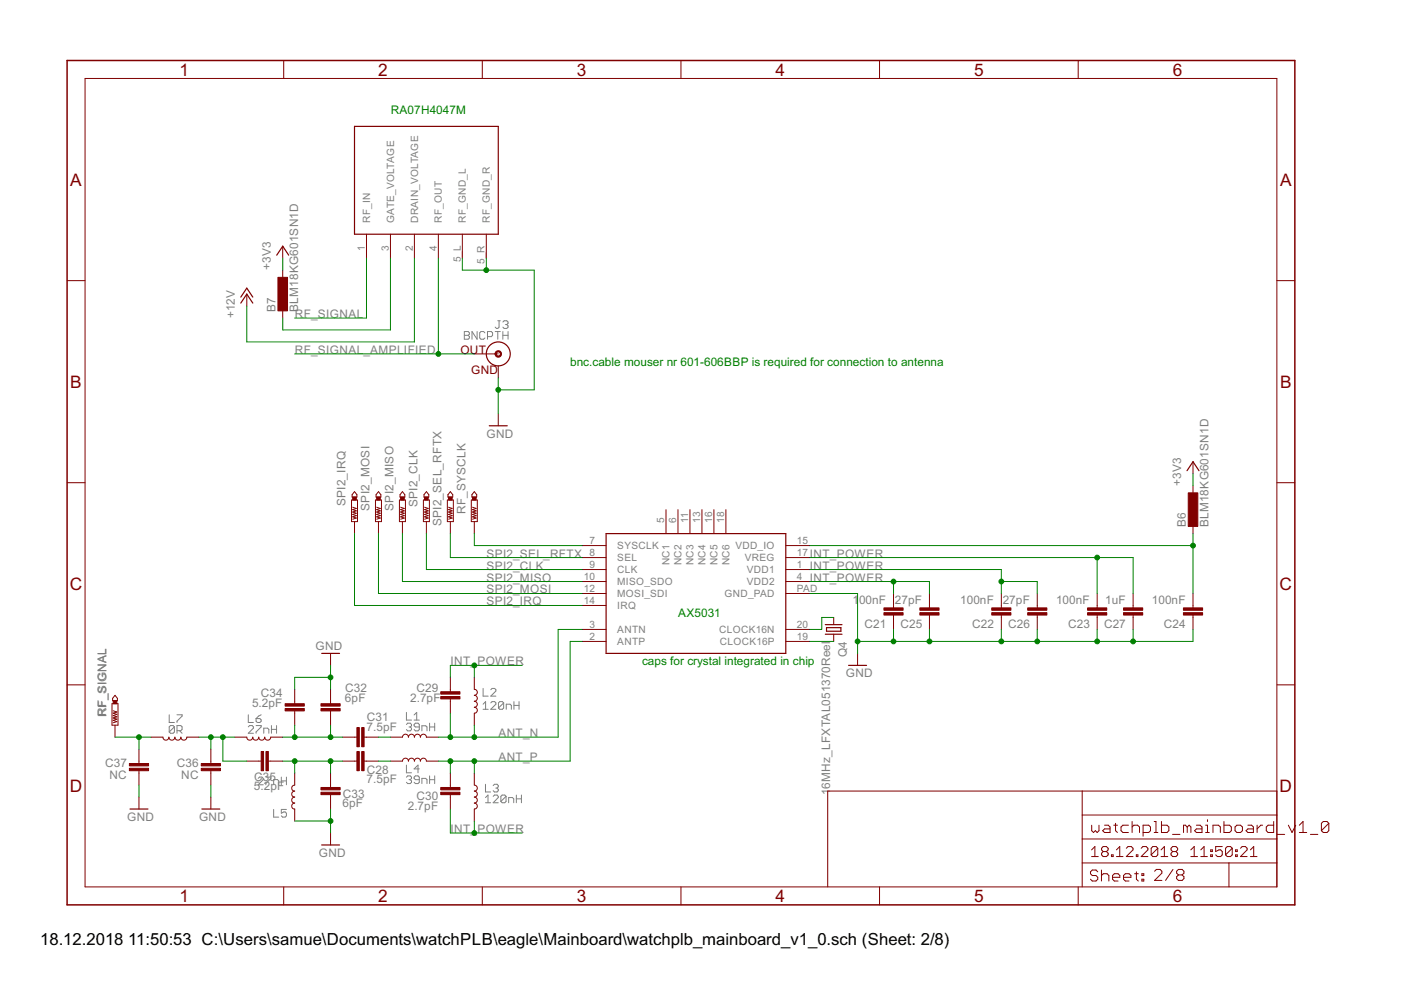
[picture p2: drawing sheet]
<svg xmlns="http://www.w3.org/2000/svg" width="297mm" height="210mm" viewBox="0 0 297 210" stroke-linecap="round" stroke-linejoin="round" font-family="sans-serif">
<g fill="none" stroke="#808080" stroke-width=".21">
<path d="M98.4 70.3h.9l.2 .3v.2l-.2 .3 .2 .3v.2l-.2 .3h-.9zM98.4 71.1h.9M101.2 70.3v1.6l-1.1-1.6v1.6M102.8 70.6l-.3-.3h-.5l-.3 .3v1l.3 .3h.5l.3-.3M103.4 71.4h.8l.2-.3v-.5l-.2-.3h-.8v1.6M105 70.3h1.1M105.5 70.3v1.6M105.5 68h.6M105.8 68v1.4l-.3 .2h-.2l-.3-.2M106.6 71.1h1.1M106.6 70.3v1.6M106.6 68.3l.3-.3h.5l.3 .3v.3l-.3 .2"/>
<path d="M107.2 68.8h.2M107.4 68.8l.3 .3v.3l-.3 .2h-.5l-.3-.2M107.7 70.3v1.6M35.9 151.6v1.6h1.1M37 154.1v1.1l-.3 .3h-.5l-.3-.3M37 154.1l-.3-.3h-.5l-.3 .3v1.1M37 154.1l-1.1 1.1M37.5 154.9h.8l.3-.3v-.5l-.3-.3h-.8v1.7M37.5 151.6h1.1v.2l-1.1 1.1v.3M38.1 154.9l.5 .6M52.6 154.1l.3-.3h.6l.2 .3v.3l-1.1 1.1h1.1M52.6 151.6v1.6h1.1"/>
<path d="M54.3 153.8h1.1v.3l-1.1 1.1v.3M54.3 152.4h.8l.3 .2v.3l-.3 .3h-.6l-.2-.3zM55.4 151.6l-.6 .2-.5 .6M55.9 155.5v-1.1h.8l.3 .2v.9M57.6 153.8v1.7M57.6 154.6h1M58.6 153.8v1.7M86.2 153.6l.2-.3h.6l.2 .3v.3l-.2 .2M86.2 151v1.7h1M86.7 154.1h.3M87 154.1l.2 .3v.3l-.2 .3h-.6l-.2-.3M87.8 152.7h1.1"/>
<path d="M87.8 151.6l.5-.6v1.7M88.9 154.1h-.8l-.3-.2v-.3l.3-.3h.5l.3 .3v1.1l-.3 .3h-.5l-.3-.3M89.5 155v-1.1h.8l.2 .2v.9M91.1 154.1h1.1M91.1 153.3v1.7M92.2 153.3v1.7M102.4 149.3l.6-.5v1.6M102.4 150.4h1.1M102.4 146v1.6h1.1M104.1 149l.2-.2h.6l.2 .2v.3l-1 1.1h1M104.1 146.2l.2-.2h.6l.2 .2v.3l-1 1.1h1M106.8 149v1.1l-.3 .3h-.5l-.3-.3"/>
<path d="M106.8 149l-.3-.2h-.5l-.3 .2v1.1M106.8 149l-1.1 1.1M107.3 150.4v-1.1h.8l.3 .3v.8M109 148.8v1.6M109 149.6h1M110 148.8v1.6M54.7 165l.3-.2h.5l.3 .2v.3l-1.1 1.1h1.1M56.4 164.8h1v.2l-1 1.1v.3M58 166.4v-1.1h.8l.3 .3v.8M58 171.6v1.6h1.1M59.6 164.8v1.6M59.6 165.6h1.1"/>
<path d="M60.7 171.6h-1.1v.8l.6-.3h.3l.2 .3v.6l-.2 .2h-.6l-.3-.2M60.7 164.8v1.6M86.2 164.8l.2-.3h.6l.2 .3v.2l-.2 .3M86.2 162.2v1.7h1M86.7 165.3h.3M87 165.3l.2 .3v.3l-.2 .2h-.6l-.2-.2M88.9 165.3h-.8l-.3-.3v-.2l.3-.3h.5l.3 .3v1.1l-.3 .2h-.5l-.3-.2M88.9 163h-1.1l.8-.8v1.7M89.5 166.1v-1.1h.8l.2 .3v.8M91.1 164.5v1.6M91.1 165.3h1.1M92.2 164.5v1.6"/>
<path d="M102.9 166.3v1.6h1.1M102.9 169.1l.6-.5v1.6M102.9 170.2h1.1M104.6 168.8l.2-.2h.6l.2 .2v.3l-1 1.1h1M104.6 166.6l.2-.3h.6l.2 .3v.2l-.2 .3M105.1 167.1h.3M105.4 167.1l.2 .3v.2l-.2 .3h-.6l-.2-.3M107.3 168.8v1.1l-.3 .3h-.5l-.3-.3M107.3 168.8l-.3-.2h-.5l-.3 .2v1.1M107.3 168.8l-1.1 1.1M107.8 170.2v-1.1h.8l.3 .3v.8M109.5 168.6v1.6"/>
<path d="M109.5 169.4h1.1M110.6 168.6v1.6"/>
</g>
<g fill="none" stroke="#800000" stroke-width=".21">
<path d="M18 16.6h252.7v171.4h-252.7zM60.2 12.8v3.8M102.3 12.8v3.8M144.4 12.8v3.8M186.5 12.8v3.8M228.6 12.8v3.8M14.2 59.5h3.8M59.9 52.2v2.5M59.9 57.3v2.5M77.7 49.7v5M82.8 49.7v5M87.9 49.7v5"/>
<path d="M92.9 49.7v5M98 49.7v5M103.1 49.7v5M270.7 59.5h3.8M52.3 62.4v2.5M59.9 64.9v2.5M100.6 75h5M105.6 77.6v2.5M105.6 87.7v2.6M252.9 97.9v2.5M14.2 102.3h3.8M74.5 106h1.3v4.6h-1.3z"/>
<path d="M74.8 107.5l.7 .3-.7 .3 .7 .2-.7 .3 .7 .2-.7 .3 .7 .2-.7 .3 .7 .2-.7 .3M75.2 104.2l.5 .7v.5h-1v-.5zM75.2 110.6v2.5M79.6 106h1.3v4.6h-1.3zM79.9 107.5l.7 .3-.7 .3 .7 .2-.7 .3 .7 .2-.7 .3 .7 .2-.7 .3 .7 .2-.7 .3M80.2 104.2l.6 .7v.5h-1.1v-.5zM80.2 110.6v2.5M84.7 106h1.3v4.6h-1.3zM84.9 107.5l.8 .3-.8 .3 .8 .2-.8 .3 .8 .2-.8 .3 .8 .2-.8 .3 .8 .2-.8 .3M85.3 104.2l.5 .7v.5h-1v-.5zM85.3 110.6v2.5M89.8 106h1.2v4.6h-1.2z"/>
<path d="M90 107.5l.8 .3-.8 .3 .8 .2-.8 .3 .8 .2-.8 .3 .8 .2-.8 .3 .8 .2-.8 .3M90.4 104.2l.5 .7v.5h-1v-.5zM90.4 110.6v2.5M94.8 106h1.3v4.6h-1.3zM95.1 107.5l.8 .3-.8 .3 .8 .2-.8 .3 .8 .2-.8 .3 .8 .2-.8 .3 .8 .2-.8 .3M95.5 104.2l.5 .7v.5h-1v-.5zM95.5 110.6v2.5M99.9 106h1.3v4.6h-1.3zM100.2 107.5l.7 .3-.7 .3 .7 .2-.7 .3 .7 .2-.7 .3 .7 .2-.7 .3 .7 .2-.7 .3M100.6 104.2l.5 .7v.5h-1v-.5zM100.6 110.6v2.5M123.4 115.7h5.1"/>
<path d="M123.4 118.2h5.1M141.2 108.1v5M143.7 108.1v5M146.3 108.1v5M148.8 108.1v5M151.4 108.1v5M153.9 108.1v5M166.6 115.7h5.1M166.6 118.2h5.1M252.9 103v2.5M252.9 110.6v2.5M270.7 102.3h3.8"/>
<path d="M70.1 138.5v2.6M123.4 128.4h5.1M123.4 120.8h5.1M123.4 123.3h5.1M123.4 125.8h5.1M123.4 133.5h5.1M123.4 136h5.1M166.6 120.8h5.1M166.6 123.3h5.1M166.6 125.8h5.1M166.6 133.5h5.1M166.6 136h5.1"/>
<path d="M176.8 130.9v1.5M176.8 134.5v1.5M181.8 138.5v2.6M189.4 125.8v3.1M189.4 130.4v3.1M197.1 125.8v3.1M197.1 130.4v3.1M212.3 125.8v3.1M212.3 130.4v3.1M219.9 125.8v3.1M219.9 130.4v3.1M232.6 125.8v3.1"/>
<path d="M232.6 130.4v3.1M240.2 125.8v3.1M240.2 130.4v3.1M252.9 125.8v3.1M252.9 130.4v3.1M14.2 145.2h3.8M23.7 149.2h1.3v4.6h-1.3zM24 150.7l.8 .3-.8 .2 .8 .3-.8 .2 .8 .3-.8 .2 .8 .3-.8 .2 .8 .3-.8 .2M24.4 147.4l.5 .7v.5h-1v-.5zM24.4 153.8v2.5M29.5 158.8v3.1M32 156.3h2.5a.63 .63 0 0 0 .7 .6 .63 .63 0 0 0 .6-.6 .63 .63 0 0 0 .6 .6 .63 .63 0 0 0 .7-.6 .63 .63 0 0 0 .6 .6 .63 .63 0 0 0 .7-.6 .63 .63 0 0 0 .6 .6 .63 .63 0 0 0 .6-.6h2.6"/>
<path d="M44.7 158.8v3.1M49.8 156.3h2.5a.63 .63 0 0 0 .7 .6 .63 .63 0 0 0 .6-.6 .63 .63 0 0 0 .6 .6 .63 .63 0 0 0 .7-.6 .63 .63 0 0 0 .6 .6 .63 .63 0 0 0 .6-.6 .63 .63 0 0 0 .7 .6 .63 .63 0 0 0 .6-.6h2.5M62.5 146.2v3M62.5 150.7v3.1M70.1 146.2v3M70.1 150.7v3.1M72.6 156.3h3.1M77.2 156.3h3M82.8 156.3h2.5a.63 .63 0 0 1 .7-.6 .63 .63 0 0 1 .6 .6 .63 .63 0 0 1 .6-.6 .63 .63 0 0 1 .7 .6 .63 .63 0 0 1 .6-.6 .63 .63 0 0 1 .6 .6 .63 .63 0 0 1 .7-.6 .63 .63 0 0 1 .6 .6h2.5M95.5 143.6v3.1M95.5 148.2v3M100.6 143.6v2.6a.63 .63 0 0 1 .6 .6 .63 .63 0 0 1-.6 .6 .63 .63 0 0 1 .6 .7 .63 .63 0 0 1-.6 .6 .63 .63 0 0 1 .6 .6 .63 .63 0 0 1-.6 .7 .62 .62 0 0 1 .6 .6 .62 .62 0 0 1-.6 .6v2.6"/>
<path d="M270.7 145.2h3.8M29.5 163.4v3.1M29.5 169v2.5M44.7 163.4v3.1M44.7 169v2.5M52.3 161.4h3.1M56.9 161.4h3M62.5 163.9v2.6a.63 .63 0 0 0-.7 .6 .63 .63 0 0 0 .7 .6 .63 .63 0 0 0-.7 .7 .63 .63 0 0 0 .7 .6 .63 .63 0 0 0-.7 .6 .63 .63 0 0 0 .7 .7 .63 .63 0 0 0-.7 .6 .63 .63 0 0 0 .7 .6v2.6M70.1 163.9v3.1M70.1 168.5v3M70.1 176.6v2.6M72.6 161.4h3.1"/>
<path d="M77.2 161.4h3M82.8 161.4h2.5a.63 .63 0 0 1 .7-.7 .63 .63 0 0 1 .6 .7 .63 .63 0 0 1 .6-.7 .63 .63 0 0 1 .7 .7 .63 .63 0 0 1 .6-.7 .63 .63 0 0 1 .6 .7 .63 .63 0 0 1 .7-.7 .63 .63 0 0 1 .6 .7h2.5M95.5 163.9v3.1M95.5 168.5v3M100.6 163.9v2.6a.63 .63 0 0 1 .6 .6 .63 .63 0 0 1-.6 .6 .63 .63 0 0 1 .6 .7 .63 .63 0 0 1-.6 .6 .63 .63 0 0 1 .6 .6 .63 .63 0 0 1-.6 .7 .63 .63 0 0 1 .6 .6 .63 .63 0 0 1-.6 .6v2.6M229.4 167.7v20.3M229.4 177.9h41.3M229.4 172.8h41.3M231.5 175v1.1l.3 .4 .4-.4 .4 .4 .4-.4v-1.1M234.2 175h.8l.4 .3v1.2h-1.2l-.4-.4 .4-.4h1.2M236.1 175h.8M236.5 174.6v1.5l.4 .4"/>
<path d="M238.8 179.9l.4-.4h.7l.3 .4v.3l-1.4 1.4h1.4M239.2 175h-1.1l-.4 .3v.8l.4 .4h1.1M240 175.3l.4-.3h.8l.4 .3v1.2M240 174.2v2.3M242 179.9l.3-.4h.7l.4 .4v.3l-1.4 1.4h1.4M242.4 176.5h1.1l.4-.4v-.8l-.4-.3h-1.1v2.3M244.7 176.5h.8M244.7 174.2h.4v2.3M245.5 179.9v1.4l-.4 .3h-.7l-.3-.3M245.5 179.9l-.4-.4h-.7l-.3 .4v1.4M245.5 179.9l-1.4 1.4M246.3 174.2v2.3h1.1l.4-.4v-.8l-.4-.3h-1.1"/>
<path d="M248.6 176.9h1.6M251.7 175.3l-.4-.3h-.4v1.5M251.7 175.3v1.2M251.7 175.3l.4-.3 .4 .3v1.2M253.7 175h.7l.4 .3v1.2h-1.1l-.4-.4 .4-.4h1.1M255.6 175h.4v1.5M255.6 176.5h.8M256 173.8v.4M257.2 176.5v-1.5h1.1l.4 .3v1.2M259.1 179.5h-1.4v1.1l.7-.4h.4l.3 .4v.7l-.3 .3h-.7l-.4-.3M259.5 174.2v2.3h1.2l.4-.4v-.8l-.4-.3h-1.2M261.3 179.9v1.4l-.4 .3h-.7l-.4-.3"/>
<path d="M261.3 179.9l-.4-.4h-.7l-.4 .4v1.4M261.3 179.9l-1.5 1.4M262.2 175h.8l.4 .3v.8l-.4 .4h-.8l-.3-.4v-.8zM263 179.9l.4-.4h.7l.3 .4v.3l-1.4 1.4h1.4M264.6 175h.8l.3 .3v1.2h-1.1l-.4-.4 .4-.4h1.1M266.5 175v1.5M267.7 175h-.4l-.8 .7M270 174.2v2.3h-1.1l-.4-.4v-.8l.4-.3h1.1M270.7 167.7h-95.2v20.3M270.8 176.9h1.6M273.2 175l.7 1.5 .8-1.5M275.5 176.5h1.6"/>
<path d="M275.5 175l.8-.8v2.3M277.8 176.9h1.6M281.7 174.6v1.5l-.4 .4h-.7l-.4-.4M281.7 174.6l-.4-.4h-.7l-.4 .4v1.5M281.7 174.6l-1.5 1.5M60.2 188v3.9M102.3 188v3.9M144.4 188v3.9M186.5 188v3.9M228.6 188v3.9M229.4 183h41.3M231.4 180.2l.7-.7v2.1"/>
<path d="M231.4 181.6h1.5M232.7 184.8l-.3-.3h-.8l-.4 .3v.5l.4 .3h.8l.3 .4v.4l-.3 .4h-.8l-.4-.4M233.5 184.5v2.3M233.5 185.6l.4-.3h.8l.4 .3v1.2M233.9 180.6l-.3-.4v-.3l.3-.4h.7l.3 .4v.3l-.3 .4M233.9 180.6l-.3 .3v.4l.3 .3h.7l.3-.3v-.4l-.3-.3M233.9 180.6h.7M235.6 181.3h.4v.3h-.4zM235.9 186h1.5v-.4l-.4-.3h-.7l-.4 .3v.8l.4 .4h.7M236.7 180.2l.7-.7v2.1M236.7 181.6h1.4M238.2 186h1.6v-.4l-.4-.3h-.8l-.4 .3v.8l.4 .4h.8"/>
<path d="M240.6 185.3h.7M240.9 181.3h.4v.3h-.4zM240.9 184.8v1.6l.4 .4M242.1 185.3h.4v.3h-.4zM242.1 186.4h.4v.4h-.4zM244.8 184.7l.4-.4h.8l.3 .4v.4l-1.5 1.6h1.5M246.2 181.6h1.4M246.2 180.2l.7-.7v2.1M248.6 180.6l-.3 .3v.4l.3 .3h.7l.4-.3v-.4l-.4-.3M248.6 180.6l-.3-.4v-.3l.3-.4h.7l.4 .4v.3l-.4 .4M248.6 180.6h.7M248.7 184.3l-1.6 2.4"/>
<path d="M249.9 185.5l-.4 .4v.4l.4 .4h.7l.4-.4v-.4l-.4-.4M249.9 185.5l-.4-.4v-.4l.4-.4h.7l.4 .4v.4l-.4 .4M249.9 185.5h.7M252.5 181.6h1.4M252.5 180.2l.7-.7v2.1M254.6 181.6h1.4M254.6 180.2l.7-.7v2.1M256.7 181.3h.3v.3h-.3zM256.7 180.2h.3v.4h-.3zM260.6 183v5M262 181.3h.3v.3h-.3zM262 180.2h.3v.4h-.3z"/>
<path d="M265.1 181.6h1.4M265.1 180.2l.7-.7v2.1"/>
</g>
<path d="M14.2 12.8h260.3v179.1h-260.3z" fill="none" stroke="#800000" stroke-width=".32"/>
<g fill="none" stroke="#800000" stroke-width=".25">
<path d="M75.2 26.8h30.4v22.9h-30.4zM58.7 54.1l1.2-1.9 1.3 1.9M51.1 64.3l1.2-1.9 1.3 1.9M51.1 63l1.2-1.9 1.3 1.9M103.7 90.3h3.8M251.7 99.8l1.2-1.9 1.3 1.9M128.5 113.1h38.1v25.4h-38.1zM68.2 138.5h3.8M175 134.5h3.5M175 132.4h3.5M175.2 133.1h3.1v.7h-3.1zM179.9 141.1h3.8"/>
<path d="M27.6 171.5h3.8M42.8 171.5h3.8M68.2 179.2h3.8"/>
<circle cx="105.6" cy="75" r="2.54"/>
</g>
<g fill="#800000" stroke="#800000" stroke-width=".21">
<path d="M187.4 128.9h4.1v.5h-4.1z"/>
<path d="M187.4 129.9h4.1v.5h-4.1z"/>
<path d="M210.3 128.9h4v.5h-4z"/>
<path d="M210.3 129.9h4v.5h-4z"/>
<path d="M230.6 128.9h4.1v.5h-4.1z"/>
<path d="M230.6 129.9h4.1v.5h-4.1z"/>
<path d="M250.9 128.9h4.1v.5h-4.1z"/>
<path d="M250.9 129.9h4.1v.5h-4.1z"/>
<path d="M195 128.9h4.1v.5h-4.1z"/>
<path d="M195 129.9h4.1v.5h-4.1z"/>
<path d="M217.9 128.9h4.1v.5h-4.1z"/>
<path d="M217.9 129.9h4.1v.5h-4.1z"/>
<path d="M238.2 128.9h4.1v.5h-4.1z"/>
<path d="M238.2 129.9h4.1v.5h-4.1z"/>
<path d="M100.2 105.4h.7v.6h-.7z"/>
<path d="M95.1 105.4h.8v.6h-.8z"/>
<path d="M90 105.4h.8v.6h-.8z"/>
<path d="M84.9 105.4h.8v.6h-.8z"/>
<path d="M79.9 105.4h.7v.6h-.7z"/>
<path d="M74.8 105.4h.7v.6h-.7z"/>
<path d="M93.5 146.7h4v.5h-4z"/>
<path d="M93.5 147.7h4v.5h-4z"/>
<path d="M93.5 167h4v.5h-4z"/>
<path d="M93.5 168h4v.5h-4z"/>
<path d="M75.7 159.3h.5v4.1h-.5z"/>
<path d="M76.7 159.3h.5v4.1h-.5z"/>
<path d="M75.7 154.3h.5v4h-.5z"/>
<path d="M76.7 154.3h.5v4h-.5z"/>
<path d="M68.1 150.2h4v.5h-4z"/>
<path d="M68.1 149.2h4v.5h-4z"/>
<path d="M68.1 168h4v.5h-4z"/>
<path d="M68.1 167h4v.5h-4z"/>
<path d="M60.5 150.2h4v.5h-4z"/>
<path d="M60.5 149.2h4v.5h-4z"/>
<path d="M56.4 159.3h.5v4.1h-.5z"/>
<path d="M55.4 159.3h.5v4.1h-.5z"/>
<path d="M42.7 161.9h4v.5h-4z"/>
<path d="M42.7 162.9h4v.5h-4z"/>
<path d="M27.4 161.9h4.1v.5h-4.1z"/>
<path d="M27.4 162.9h4.1v.5h-4.1z"/>
<path d="M251.9 104.5h2.1v7.1h-2.1z"/>
<path d="M58.9 58.8h2.1v7.1h-2.1z"/>
<path d="M24 148.6h.8v.6h-.8z"/>
</g>
<path d="M105.1 74.6a.69 .69 0 0 1 1.1 .1 .69 .69 0 0 1-.4 1 .69 .69 0 0 1-.9-.7h.3a.45 .45 0 0 1 .6-.4 .45 .45 0 0 1 .2 .7 .45 .45 0 0 1-.8-.1v-.2h-.3z" fill-rule="evenodd" fill="#800000" stroke="#800000" stroke-width=".21"/>
<g fill="none" stroke="#008000" stroke-width=".21">
<path d="M59.9 54.7v2.6M77.7 54.7v12.7h-15.2M82.8 54.7v15.3h-22.9v-2.6M87.9 54.7v17.8h-35.6v-7.6M92.9 54.7v20.3M98 54.7v2.6h15.3v25.4h-7.7M103.1 54.7v2.6M62.5 75h38.1M105.6 80.1v7.6M75.2 113.1v15.3h48.2M80.2 113.1v12.7h43.2M85.3 113.1v10.2h38.1"/>
<path d="M90.4 113.1v7.7h33M95.5 113.1v5.1h27.9M100.6 113.1v2.6h22.8M171.7 118.2h68.5v7.6M171.7 115.7h81.2M232.6 118.2v7.6M252.9 100.4v2.6M252.9 113.1v12.7M123.4 136h-2.5v25.4h-28M123.4 133.5h-5.1v22.8h-25.4M171.7 125.8h10.1v12.7M171.7 136h5.1"/>
<path d="M171.7 120.8h40.6v5M171.7 123.3h25.4v2.5M176.8 130.9h-2.6v2.6h-2.5M189.4 123.3v2.5M189.4 133.5v2.5M197.1 133.5v2.5M212.3 123.3h7.6v2.5M212.3 133.5v2.5M219.9 133.5v2.5M232.6 133.5v2.5M240.2 133.5v2.5M252.9 133.5v2.5h-71.1"/>
<path d="M24.4 156.3h7.6M29.5 156.3v2.5M42.2 156.3h7.6M44.7 156.3v2.5M47.2 156.3v5.1h5.1M59.9 156.3h12.7M62.5 153.8v2.5M70.1 141.1v5.1M70.1 153.8v2.5M70.1 143.6h-7.6v2.6M80.2 156.3h2.6M95.5 151.2v5.1"/>
<path d="M100.6 141.1v2.5M100.6 153.8v2.5M110.7 141.1h-15.2v2.5M29.5 166.5v2.5M44.7 166.5v2.5M59.9 161.4h12.7M62.5 174.1h7.6M62.5 161.4v2.5M70.1 161.4v2.5M70.1 171.5v5.1M80.2 161.4h2.6M95.5 161.4v2.5"/>
<path d="M95.5 171.5v5.1h15.2M100.6 161.4v2.5M100.6 174.1v2.5"/>
</g>
<g fill="#008000" stroke="#008000" stroke-width=".21">
<circle cx="181.8" cy="136" r=".51"/>
<circle cx="232.6" cy="136" r=".51"/>
<circle cx="219.9" cy="136" r=".51"/>
<circle cx="212.3" cy="136" r=".51"/>
<circle cx="197.1" cy="136" r=".51"/>
<circle cx="189.4" cy="136" r=".51"/>
<circle cx="240.2" cy="136" r=".51"/>
<circle cx="70.1" cy="174.1" r=".51"/>
<circle cx="70.1" cy="143.6" r=".51"/>
<circle cx="105.6" cy="82.7" r=".51"/>
<circle cx="103.1" cy="57.3" r=".51"/>
<circle cx="232.6" cy="118.2" r=".51"/>
<circle cx="212.3" cy="123.3" r=".51"/>
<circle cx="189.4" cy="123.3" r=".51"/>
<circle cx="100.6" cy="141.1" r=".51"/>
<circle cx="100.6" cy="176.6" r=".51"/>
<circle cx="95.5" cy="156.3" r=".51"/>
<circle cx="100.6" cy="156.3" r=".51"/>
<circle cx="95.5" cy="161.4" r=".51"/>
<circle cx="100.6" cy="161.4" r=".51"/>
<circle cx="70.1" cy="156.3" r=".51"/>
<circle cx="62.5" cy="156.3" r=".51"/>
<circle cx="70.1" cy="161.4" r=".51"/>
<circle cx="62.5" cy="161.4" r=".51"/>
<circle cx="47.2" cy="156.3" r=".51"/>
<circle cx="44.7" cy="156.3" r=".51"/>
<circle cx="29.5" cy="156.3" r=".51"/>
<circle cx="92.9" cy="75" r=".51"/>
<circle cx="252.9" cy="115.7" r=".51"/>
</g>
<g font-size="4.1" fill="#800000">
<text x="38.1" y="16">1</text>
<text x="80.2" y="16">2</text>
<text x="122.3" y="16">3</text>
<text x="164.4" y="16">4</text>
<text x="206.5" y="16">5</text>
<text x="248.6" y="16">6</text>
<text x="14.9" y="39.4">A</text>
<text x="271.4" y="39.4">A</text>
<text x="14.9" y="82.2">B</text>
<text x="271.4" y="82.2">B</text>
<text x="14.8" y="125.1">C</text>
<text x="271.3" y="125.1">C</text>
<text x="14.8" y="167.9">D</text>
<text x="271.3" y="167.9">D</text>
<text x="38.1" y="191.2">1</text>
<text x="80.2" y="191.2">2</text>
<text x="122.3" y="191.2">3</text>
<text x="164.4" y="191.2">4</text>
<text x="206.5" y="191.2">5</text>
<text x="248.6" y="191.2">6</text>
</g>
<g font-size="4">
<text x="8.5" y="200.4">18.12.2018</text>
<text x="27.2" y="200.4">11:50:53 C:\Users\samue\Documents\watchPLB\eagle\Mainboard\watchplb_mainboard_v1_0.sch (Sheet: 2/8)</text>
</g>
<g font-size="2.8" fill="#008000">
<text x="82.8" y="24.3">RA07H4047M</text>
<text x="120.9" y="77.6">bnc.cable mouser nr 601-606BBP is required for connection to antenna</text>
<text x="143.8" y="130.9">AX5031</text>
<text x="136.1" y="141.1">caps for crystal integrated in chip</text>
</g>
<g font-size="2.8" fill="#808080">
<text x="57.4" y="57.3" transform="rotate(-90 57.4 57.3)">+3V3</text>
<text x="49.8" y="67.4" transform="rotate(-90 49.8 67.4)">+12V</text>
<text x="58.4" y="66.1" transform="rotate(-90 58.4 66.1)">B7</text>
<text x="62.5" y="67.4">RF_SIGNAL</text>
<text x="63.2" y="66.1" transform="rotate(-90 63.2 66.1)">BLM18KG601SN1D</text>
<text x="62.5" y="75">RF_SIGNAL_AMPLIFIED</text>
<text x="103.2" y="92.8">GND</text>
<text x="73.3" y="107.3" transform="rotate(-90 73.3 107.3)">SPI2_IRQ</text>
<text x="88.5" y="107.5" transform="rotate(-90 88.5 107.5)">SPI2_CLK</text>
<text x="250.4" y="103" transform="rotate(-90 250.4 103)">+3V3</text>
<text x="78.3" y="108.3" transform="rotate(-90 78.3 108.3)">SPI2_MOSI</text>
<text x="83.4" y="108.3" transform="rotate(-90 83.4 108.3)">SPI2_MISO</text>
<text x="93.6" y="111.6" transform="rotate(-90 93.6 111.6)">SPI2_SEL_RFTX</text>
<text x="98.7" y="109" transform="rotate(-90 98.7 109)">RF_SYSCLK</text>
<text x="251.4" y="111.8" transform="rotate(-90 251.4 111.8)">B6</text>
<text x="256.2" y="111.8" transform="rotate(-90 256.2 111.8)">BLM18KG601SN1D</text>
<text x="103.2" y="118.2">SPI2_SEL_RFTX</text>
<text x="171.7" y="118.2">INT_POWER</text>
<text x="103.2" y="120.8">SPI2_CLK</text>
<text x="103.2" y="123.3">SPI2_MISO</text>
<text x="103.2" y="125.8">SPI2_MOSI</text>
<text x="171.7" y="120.8">INT_POWER</text>
<text x="171.7" y="123.3">INT_POWER</text>
<text x="103.2" y="128.4">SPI2_IRQ</text>
<text x="180.7" y="128">1</text>
<text x="182.1" y="128">00nF</text>
<text x="189.7" y="128">27pF</text>
<text x="203.6" y="128">100nF</text>
<text x="212.6" y="128">27pF</text>
<text x="223.9" y="128">100nF</text>
<text x="234.3" y="128">1uF</text>
<text x="244.2" y="128">100nF</text>
<text x="66.9" y="137.8">GND</text>
<text x="183.3" y="133.1">C21</text>
<text x="190.9" y="133.1">C25</text>
<text x="206.1" y="133.1">C22</text>
<text x="213.8" y="133.1">C26</text>
<text x="226.5" y="133.1">C23</text>
<text x="234.1" y="133.1">C27</text>
<text x="246.8" y="133.1">C24</text>
<text x="95.5" y="141.1">INT_POWER</text>
<text x="179.3" y="143.6">GND</text>
<text x="179.5" y="139.4" transform="rotate(-90 179.5 139.4)">Q4</text>
<text x="53.4" y="149.8">5.2pF</text>
<text x="55.3" y="147.8">C34</text>
<text x="73.1" y="148.8">6pF</text>
<text x="73.2" y="146.8">C32</text>
<text x="87" y="148.8">2.7pF</text>
<text x="88.3" y="146.8">C29</text>
<text x="22.6" y="151.9" transform="rotate(-90 22.6 151.9)">RF_SIGNAL</text>
<text x="77.7" y="154.9">7.5pF</text>
<text x="77.8" y="152.9">C31</text>
<text x="105.7" y="156.3">ANT_N</text>
<text x="105.7" y="161.4">ANT_P</text>
<text x="22.3" y="162.5">C37</text>
<text x="23.2" y="165.1">NC</text>
<text x="37.5" y="162.5">C36</text>
<text x="38.4" y="165.1">NC</text>
<text x="53.8" y="167.6">5.2pF</text>
<text x="53.9" y="165.6">C35</text>
<text x="77.7" y="166.1">7.5pF</text>
<text x="77.8" y="164">C28</text>
<text x="176" y="167.2" transform="rotate(-90 176 167.2)">6MHz_LFXTAL051370Reel</text>
<text x="72.6" y="171.2">6pF</text>
<text x="72.7" y="169.1">C33</text>
<text x="86.5" y="171.7">2.7pF</text>
<text x="88.3" y="169.6">C30</text>
<text x="176" y="168.6" transform="rotate(-90 176 168.6)">1</text>
<text x="27" y="174.1">GND</text>
<text x="42.2" y="174.1">GND</text>
<text x="95.5" y="176.6">INT_POWER</text>
<text x="67.6" y="181.7">GND</text>
</g>
<g font-size="2.8" fill="#800000">
<text x="97.6" y="75">OUT</text>
<text x="99.9" y="79.4">GND</text>
</g>
<g font-size="2.4" fill="#808080">
<text x="78.5" y="47.3" transform="rotate(-90 78.5 47.3)">RF_IN</text>
<text x="83.6" y="47.3" transform="rotate(-90 83.6 47.3)">GATE_VOLTAGE</text>
<text x="88.6" y="47.3" transform="rotate(-90 88.6 47.3)">DRAIN_VOLTAGE</text>
<text x="93.7" y="47.3" transform="rotate(-90 93.7 47.3)">RF_OUT</text>
<text x="98.8" y="47.3" transform="rotate(-90 98.8 47.3)">RF_GND_L</text>
<text x="103.9" y="47.3" transform="rotate(-90 103.9 47.3)">RF_GND_R</text>
<text x="77.4" y="53.2" transform="rotate(-90 77.4 53.2)">1</text>
<text x="82.4" y="53.2" transform="rotate(-90 82.4 53.2)">3</text>
<text x="87.5" y="53.2" transform="rotate(-90 87.5 53.2)">2</text>
<text x="92.6" y="53.2" transform="rotate(-90 92.6 53.2)">4</text>
<text x="97.7" y="55.6" transform="rotate(-90 97.7 55.6)">5_L</text>
<text x="102.8" y="56" transform="rotate(-90 102.8 56)">5_R</text>
<text x="140.8" y="110.8" transform="rotate(-90 140.8 110.8)">5</text>
<text x="143.4" y="110.8" transform="rotate(-90 143.4 110.8)">6</text>
<text x="145.9" y="110.8" transform="rotate(-90 145.9 110.8)">11</text>
<text x="148.5" y="110.8" transform="rotate(-90 148.5 110.8)">13</text>
<text x="151" y="110.8" transform="rotate(-90 151 110.8)">16</text>
<text x="153.5" y="110.8" transform="rotate(-90 153.5 110.8)">18</text>
<text x="125" y="115.3">7</text>
<text x="125" y="117.9">8</text>
<text x="130.9" y="116.4">SYSCLK</text>
<text x="130.9" y="119">SEL</text>
<text x="142" y="119.9" transform="rotate(-90 142 119.9)">NC1</text>
<text x="144.5" y="119.9" transform="rotate(-90 144.5 119.9)">NC2</text>
<text x="147" y="119.9" transform="rotate(-90 147 119.9)">NC3</text>
<text x="149.6" y="119.9" transform="rotate(-90 149.6 119.9)">NC4</text>
<text x="152.1" y="119.9" transform="rotate(-90 152.1 119.9)">NC5</text>
<text x="154.7" y="119.9" transform="rotate(-90 154.7 119.9)">NC6</text>
<text x="155.9" y="116.4">VDD_IO</text>
<text x="157.9" y="119">VREG</text>
<text x="168.9" y="115.3">15</text>
<text x="168.9" y="117.9">17</text>
<text x="123.8" y="122.9">10</text>
<text x="123.8" y="125.5">12</text>
<text x="125" y="120.4">9</text>
<text x="130.9" y="121.5">CLK</text>
<text x="130.9" y="124.1">MISO_SDO</text>
<text x="158.3" y="121.5">VDD1</text>
<text x="158.3" y="124.1">VDD2</text>
<text x="168.9" y="120.4">1</text>
<text x="168.9" y="122.9">4</text>
<text x="169" y="125.5">PAD</text>
<text x="123.8" y="128">14</text>
<text x="130.9" y="129.1">IRQ</text>
<text x="130.9" y="126.6">MOSI_SDI</text>
<text x="153.6" y="126.6">GND_PAD</text>
<text x="125" y="133.1">3</text>
<text x="125" y="135.6">2</text>
<text x="130.9" y="134.2">ANTN</text>
<text x="130.9" y="136.8">ANTP</text>
<text x="152.5" y="134.2">CLOCK16N</text>
<text x="152.6" y="136.8">CLOCK16P</text>
<text x="168.9" y="133.1">20</text>
<text x="168.9" y="135.6">19</text>
</g>
</svg>
